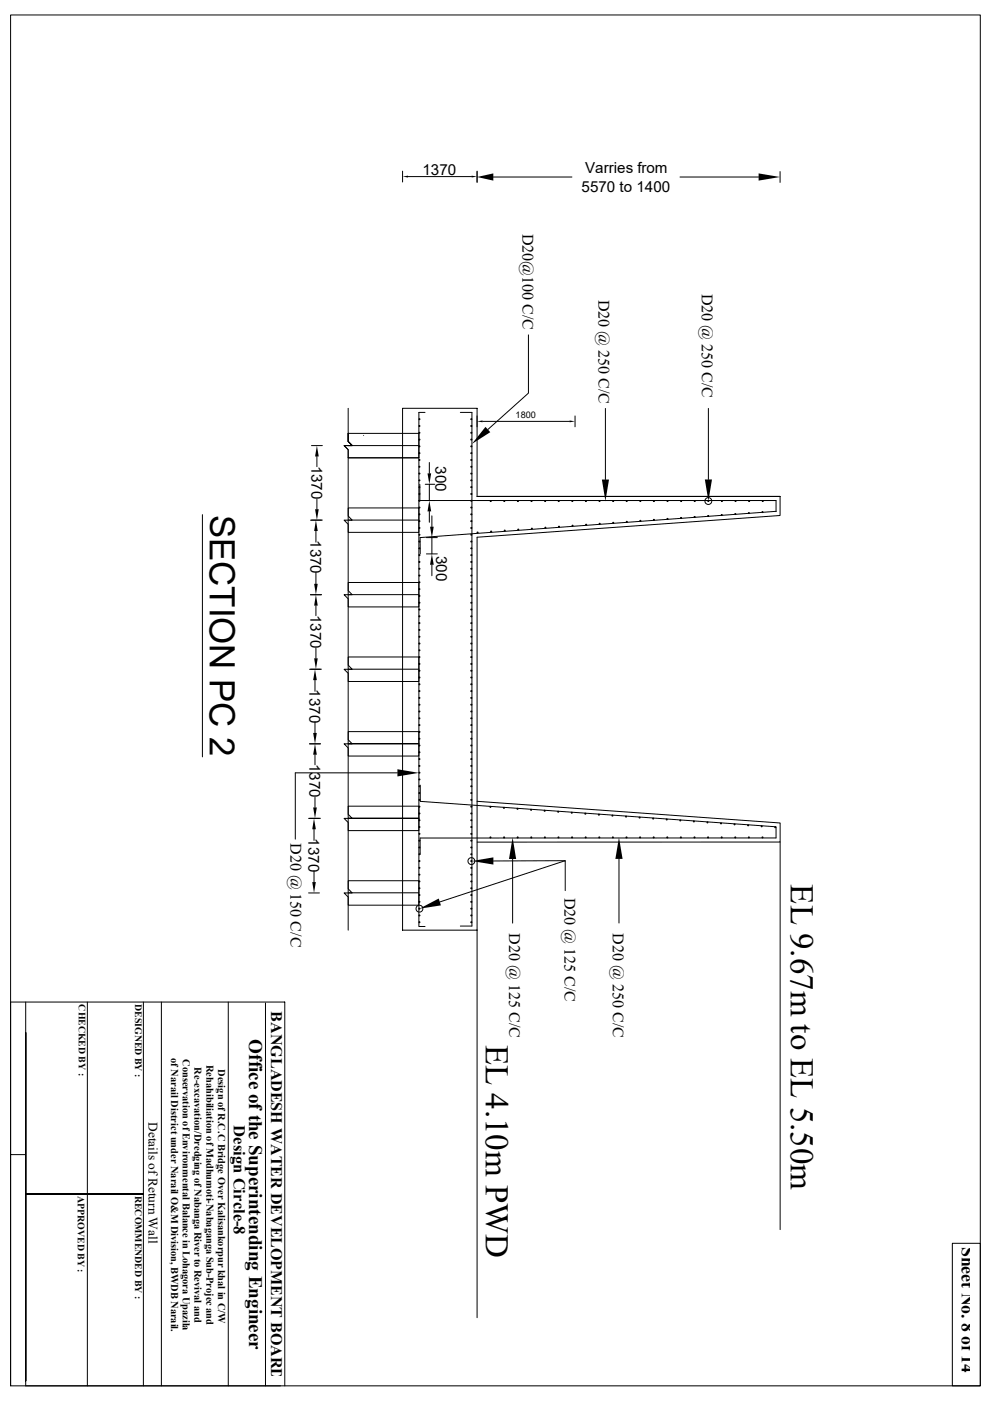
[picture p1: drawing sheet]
<svg xmlns="http://www.w3.org/2000/svg" width="297mm" height="420mm" viewBox="0 0 297 420" stroke-linecap="round" stroke-linejoin="round" font-family="sans-serif">
<g fill="none" stroke="#000" stroke-width=".3">
<path d="M3.2 4.5h290.6v411h-290.6zM120.6 51.3v3.3M122.3 52.9h19.1M143 51.3v3.4M147.8 53.1h23.6M203.8 53.1h23.6M233.8 51.4v3.3M158.4 100.4v17.5l-12.2 10.9M93.3 133.6h3.3M95 136.8v3.1M104.4 129.9v2.5zM104.4 129.9h21.1v7.3h-21.1v-2.4l-1.3-1.2h2.5l-1.2-1.2z"/>
<path d="M104.4 122.4v10l1.2 1.2M104.4 132.4l1.2 1.2h-2.5l1.3 1.2v2.4M104.4 137.2v141.6M104.4 133.6h21.1M104.4 137.2h21.1M109 130.5h.1M125.6 125.6h.2v.2h-.2zM125.6 127.6h.2v.2h-.2zM125.6 129.6h.2v.3h-.2zM125.6 131.7h.2v.2h-.2zM125.6 133.7h.2v.2h-.2zM125.6 135.7h.2v.3h-.2z"/>
<path d="M125.6 137.8h.2v.2h-.2zM125.6 139.8h.2v.2h-.2zM127.4 123.6h-1.9v154M128.7 138.6v3.3M138 123.6h3.4v154h-3.4M141.1 125.6l.3 .1-.1 .1zM141.1 127.6h.3v.2h-.3zM141.1 129.6h.3v.3h-.3zM141.1 131.7h.3v.2h-.3zM141.1 133.7h.3v.2h-.3zM141.1 135.7h.3v.3h-.3zM141.1 137.8h.3v.2h-.3z"/>
<path d="M141.1 139.8l.3 .1-.1 .2zM144.6 126.3h26.1M172.3 124.7v3.3M181.4 122.4v21.4M212.3 122.4v21.3M60.7 154.3v72.6M94.7 159.2v3.3M95 149.6v3.1M96.6 155.9h-3.6M104.4 152.3h21.1v7.3h-21.1v-2.4l-1.3-1.3h2.5l-1.2-1.2zM104.4 155.9h21.1M125.5 150.1h107.1v3.3"/>
<path d="M125.6 141.9h.2v.2h-.2zM125.6 143.9h.2v.2h-.2zM125.6 145.9h.2v.3h-.2zM125.6 148h.2v.2h-.2zM125.6 150h.2v.2h-.2zM125.6 152h.2v.3h-.2zM125.6 154.1h.2v.2h-.2zM125.6 156.1h.2v.3h-.2zM125.6 158.2h.2v.2h-.2zM125.8 145.2v4.9M127.4 145.2h2.9M127.5 150.1h2.8"/>
<path d="M128.7 145.2v4.9M128.7 153.3v3.3M129.4 154.6v3.3M141.1 141.9h.3v.2h-.3zM141.1 143.9h.3v.2h-.3zM141.1 145.9h.3v.3h-.3zM141.1 148h.3v.2h-.3zM141.1 150h.3v.2h-.3zM141.1 152h.3v.3h-.3zM141.1 154.1h.3v.2h-.3zM141.1 156.1h.3v.3h-.3zM141.1 158.2h.3v.2h-.3z"/>
<path d="M143 148.8v-26.4h-22.4v156.4h22.4M143 150.1h89.6M143 159.5l.3 .2-.3 .1zM147 150.1h.2v.2h-.2zM147.1 159.3l.2-.1v.3zM151 150.1h.3v.2h-.3zM151.1 159l.3-.1v.3h-.2zM155.1 150.1h.2v.2h-.2zM155.2 158.7l.2-.1v.3h-.2zM159.2 150.1h.2v.2h-.2zM159.3 158.4l.2-.1v.3h-.2zM163.3 150.1h.2v.2h-.2z"/>
<path d="M163.3 158.1l.3 .2h-.3zM167.3 150.1h.3v.2h-.3zM167.4 157.8h.2v.2h-.2zM171.4 150.1h.2v.2h-.2zM175.5 150.1h.2v.2h-.2zM179.6 150.1h.2v.2h-.2zM183.6 150.1h.3v.2h-.3zM183.7 156.6h.2v.2h-.2zM187.7 150.1h.2v.2h-.2zM187.7 156.3h.3v.2zM191.8 150.1h.2v.2h-.2zM191.8 156h.2v.3h-.2z"/>
<path d="M195.9 150.1h.2v.2h-.2zM195.9 155.7h.2v.3h-.2zM199.9 155.4h.3v.3h-.3zM199.9 150.1h.3v.2h-.3zM204 155.2h.2v.2h-.2zM204 150.1h.2v.2h-.2zM208 154.9h.3v.2h-.2zM208.1 150.1h.2v.2h-.2zM212.1 154.6h.2l.1 .2h-.3zM212.2 150.1h.2v.2h-.2zM216.2 154.3h.2v.2h-.2zM216.2 150.1h.3v.2h-.3z"/>
<path d="M220.3 154l.2 .2h-.2zM220.3 150.1h.3v.2h-.3zM224.3 153.7l.3 .2h-.3zM224.4 150.1h.2v.2h-.2zM228.4 153.4h.2v.2h-.2zM228.5 150.1h.2v.2h-.2zM232.6 153.3l-106.7 7.9v4.9M233.8 148.8h-90.8h90.8v5.7l-90.8 6.6v233.9M93 178.3h3.3M94.7 171.7v3.3M104.4 174.6h21.1v7.3h-21.1v-2.4l-1.3-1.2h2.5l-1.2-1.2zM104.4 178.3h21.1z"/>
<path d="M125.6 160.2h.2v.2h-.2zM125.6 162.2h.2v.3h-.2zM125.6 164.3h.2v.2h-.2zM125.6 166.3h.2v.2h-.2zM125.6 168.3h.2v.3h-.2zM125.6 170.4h.2v.2h-.2zM125.6 172.4h.2v.3h-.2zM125.6 174.5h.2v.2h-.2zM125.6 176.5h.2v.2h-.2zM125.6 178.5h.2v.3h-.2zM127.8 161.2h3.3M127.8 166.1h3.3"/>
<path d="M129.4 161.2v4.9M129.4 169.3v3.3M141.1 160.2h.3v.2h-.3zM141.1 162.2h.3v.3h-.3zM141.1 164.3h.3v.2h-.3zM141.1 166.3h.3v.2h-.3zM141.1 168.3h.3v.3h-.3zM141.1 170.4h.3v.2h-.3zM141.1 172.4h.3v.3h-.3zM141.1 174.5h.3v.2h-.3zM141.1 176.5l.3 .1-.1 .2zM141.1 178.5h.3v.3h-.3z"/>
<path d="M94.7 181.5v3.1M94.7 194.3v3.1M104.4 197h21.1v7.3h-21.1v-2.5l-1.3-1.2h2.5l-1.2-1.2zM125.6 180.6h.2v.2h-.2zM125.6 182.6h.2v.2h-.2zM125.6 184.7h.2v.2h-.2zM125.6 186.7h.2v.2h-.2zM125.6 188.7h.2v.3h-.2zM125.6 190.8h.2v.2h-.2zM125.6 192.8h.2v.2h-.2zM125.6 194.8h.2v.3h-.2zM125.6 196.9h.2v.2h-.2z"/>
<path d="M125.6 198.9h.2v.3h-.2zM141.1 180.6h.3v.2h-.3zM141.1 182.6h.3v.2h-.3zM141.1 184.7h.3v.2h-.3zM141.1 186.7h.3v.2h-.3zM141.1 188.7h.3v.3h-.3zM141.1 190.8h.3v.2h-.3zM141.1 192.8h.3v.2h-.3zM141.1 194.8h.3v.3h-.3zM141.1 196.9h.3v.2h-.3zM141.1 198.9h.3v.3h-.3zM94.4 203.9v3.3"/>
<path d="M94.4 216.4v3.3M96.3 200.6h-3.5M104.4 219.3h21.1v7.4h-21.1v-2.5l-1.3-1.2h2.5l-1.2-1.2zM104.4 200.6h21.1zM125.6 201h.2v.2h-.2zM125.6 203h.2v.2h-.2zM125.6 205h.2v.3h-.2zM125.6 207.1h.2v.2h-.2zM125.6 209.1h.2v.2h-.2zM125.6 211.1h.2v.3h-.2zM125.6 213.2h.2v.2h-.2zM125.6 215.2h.2v.3h-.2z"/>
<path d="M125.6 217.3h.2v.2h-.2zM125.6 219.3h.2v.2h-.2zM141.1 201h.3v.2h-.3zM141.1 203h.3v.2h-.3zM141.1 205h.3v.3h-.3zM141.1 207.1h.3v.2h-.3zM141.1 209.1h.3v.2h-.3zM141.1 211.1h.3v.3h-.3zM141.1 213.2l.3 .1-.1 .2zM141.1 215.2h.3v.3h-.3zM141.1 217.3h.3v.2h-.3zM141.1 219.3h.3v.2h-.3z"/>
<path d="M92.8 223h3.2M94.4 226.3v3M94.4 239v3.1M104.4 222.9h21.1M119.1 231.7h-30.6v19.9M125.6 221.3h.2v.3h-.2zM125.6 223.4h.2v.2h-.2zM125.6 225.4h.2v.2h-.2zM125.6 227.5h.2v.2h-.2zM125.6 229.5h.2v.2h-.2zM125.6 231.5h.2v.3h-.2zM125.6 233.6h.2v.2h-.2z"/>
<path d="M125.6 235.6h.2v.2h-.2zM125.6 237.6h.2v.3h-.2zM125.6 239.7h.2v.2h-.2zM125.9 235.4l.1 4.9M141.1 221.3h.3v.3h-.3zM141.1 223.4h.3v.2h-.3zM141.1 225.4h.3v.2h-.3zM141.1 227.5l.3 .1-.1 .1zM141.1 229.5h.3v.2h-.3zM141.1 231.5h.3v.3h-.3zM141.1 233.6h.3v.2h-.3zM141.1 235.6h.3v.2h-.3z"/>
<path d="M141.1 237.6h.3v.3h-.3zM141.1 239.7h.3v.2h-.3zM92.5 245.3h3.2M92.8 245.3h3.2M94.1 248.6v3.3M104.4 241.7h21.1v7.3h-21.1v-2.4l-1.3-1.3h2.5l-1.2-1.2zM104.4 245.3h21.1M125.6 241.7h.2v.2h-.2zM125.6 243.8h.2v.2h-.2zM125.6 245.8h.2v.2h-.2zM125.6 247.8h.2v.3h-.2zM125.6 249.9h.2v.2h-.2z"/>
<path d="M125.6 251.9h.2v.2h-.2zM125.6 253.9h.2v.3h-.2zM125.6 256h.2v.2h-.2zM125.6 258h.2v.3h-.2zM126 240.2l106.6 7.7v3.3h-106.7v4.9M141.1 241.7h.3v.2h-.3zM141.1 243.8h.3v.2h-.3zM141.1 245.8h.3v.2h-.3zM141.1 247.8h.3v.3h-.3zM141.1 249.9h.3v.2h-.3zM141.1 251.9h.3v.2h-.3zM141.1 253.9h.3v.3h-.3z"/>
<path d="M141.1 256h.3v.2h-.3zM141.1 258h.3v.3h-.3zM143 240.2l90.8 6.5v5.7l-90.8 .1M146.9 241.8h.2v.2zM146.9 250.9h.2v.3h-.2zM150.9 242.1h.3l-.1 .2h-.2zM151 250.9h.2v.3h-.2zM153.6 257.5v19.2M155 242.4h.2v.2zM155 250.9h.3v.3h-.3zM159.1 242.6l.2 .3h-.3zM159.1 250.9h.2v.3h-.2z"/>
<path d="M163.1 242.9l.2 .3h-.2zM163.2 250.9h.2v.3h-.2zM167.2 243.2h.2v.3h-.2zM167.3 250.9h.2v.3h-.2zM169.4 258l-21.5 .1M171.3 250.9h.3v.3h-.3zM175.3 243.8h.3l-.1 .3-.2-.1zM175.4 250.9h.2v.3h-.2zM179.4 244.1h.2v.2h-.2zM179.5 250.9h.2v.3h-.2zM183.5 244.4h.2v.2h-.3zM183.6 250.9h.2v.3h-.2z"/>
<path d="M185.5 257.5v19.2M187.5 244.7h.2v.2h-.2zM187.6 250.9h.3v.3h-.3zM191.6 245h.2v.2h-.2zM191.7 250.9h.2v.3h-.2zM195.6 245.3h.3v.2h-.3zM195.8 250.9h.2v.3h-.2zM199.7 245.6h.2v.2h-.2zM199.9 250.9h.2v.3h-.2zM203.8 245.9h.2v.2h-.2zM203.9 250.9h.3v.3h-.3zM207.8 246.1h.3l-.1 .3z"/>
<path d="M208 250.9h.3v.3h-.3zM211.9 246.4h.2v.3h-.2zM212.1 250.9h.2v.3h-.2zM216 246.7l.2 .3h-.2zM216.2 250.9h.2v.3h-.2zM220 247h.3v.2h-.3zM220.2 250.9h.3v.3h-.3zM224.1 247.3h.2v.2h-.2zM224.3 250.9h.3v.3h-.3zM228.2 247.6h.2v.2h-.2zM228.4 250.9h.2v.3h-.2zM232.2 247.9h.3v.2h-.3z"/>
<path d="M233.8 252.4v116.2M92.5 267.7h3.2M94.1 261.1v3.3M104.4 264h21.1v7.4h-21.1v-2.5l-1.3-1.2h2.5l-1.2-1.2zM104.4 267.7h21.1M125.5 277.7h1.9M125.6 260.1h.2v.2h-.2zM125.6 262.1h.2v.2h-.2zM125.6 264.1h.2v.3h-.2zM125.6 266.2h.2v.2h-.2zM125.6 268.2h.2v.2h-.2zM125.6 270.2h.2v.3h-.2z"/>
<path d="M125.6 272.3h.2v.2h-.2zM125.6 274.3h.2v.3h-.2zM125.6 276.4h.2v.2h-.2zM141.1 260.1h.3v.2h-.3zM141.1 262.1h.3v.2h-.3zM141.1 264.1h.3v.3h-.3zM141.1 266.2h.3v.2h-.3zM141.1 268.2h.3v.2h-.3zM141.1 270.2h.3v.3h-.3zM141.1 272.3h.3v.2h-.3zM141.1 274.3h.3v.3h-.3zM141.1 276.4h.3v.2h-.3z"/>
<path d="M169.4 267v-9l-37.6 12.4M7.7 309.5v106h76.4M7.7 300.4v113.6M26.2 300.4v115.1M43 300.4v115.1M48.4 300.4v115.1M68.4 300.4v115.1M79.6 300.7v114.8M3.2 346.1h4.5M7.7 357.9h35.3zM285.4 372.7h8.4v42.8h-8.4zM3.2 415.5v-115.1h82.1v115.1"/>
<circle cx="171.6" cy="157.6" r=".17"/>
<circle cx="175.7" cy="157.3" r=".17"/>
<circle cx="179.7" cy="157" r=".17"/>
<circle cx="212.3" cy="150.2" r="1.03"/>
<circle cx="141.3" cy="258.1" r="1.03"/>
<circle cx="171.4" cy="243.6" r=".17"/>
<circle cx="125.7" cy="272.4" r="1.03"/>
</g>
<g fill="#000">
<path d="M120.6 52.9l1.7-.2v.5zM141.4 52.7l1.6 .2-1.6 .3zM143 53.1l4.8-1.1v2.1zM227.4 52l6.4 1.1-6.4 1zM95 133.6l.5 3.2h-1.1zM125.6 125.6v.2zM125.6 127.6v.2zM125.6 129.6v.3zM125.6 131.7v.2zM125.6 133.7v.2zM125.6 135.7v.3zM125.6 137.8v.2z"/>
<path d="M125.6 139.8v.2zM125.7 125.5v.3zM125.7 127.6v.3zM125.7 129.6v.3zM125.7 131.6v.4zM125.7 133.6v.4zM125.7 135.7v.3zM125.7 137.7v.3zM125.7 139.8v.3zM125.8 125.6l-.1 .2zM125.8 127.6l-.1 .3zM125.8 129.6l-.1 .3z"/>
<path d="M125.8 131.7l-.1 .3zM125.8 133.7l-.1 .3zM125.8 135.7l-.1 .3zM125.8 137.8l-.1 .2zM125.8 139.8l-.1 .3zM125.8 125.6v.2zM125.8 127.6v.2zM125.8 129.6v.3zM125.8 131.7v.2zM125.8 133.7v.2zM125.8 135.7v.3zM125.8 137.8v.2z"/>
<path d="M125.8 139.8v.2zM141.1 125.6v.2zM141.1 127.6v.2zM141.1 129.6v.3zM141.1 131.7v.2zM141.1 133.7v.2zM141.1 135.7v.3zM141.1 137.8v.2zM141.1 139.8v.2zM141.3 125.5v.3zM141.3 127.6v.3zM141.3 129.6v.3z"/>
<path d="M141.3 131.6v.4zM141.3 133.6v.4zM141.3 135.7v.3zM141.3 137.7v.3zM141.3 139.8v.3zM141.4 125.6l-.1 .2zM141.4 127.6l-.1 .3zM141.4 129.6l-.1 .3zM141.4 131.7l-.1 .3zM141.4 133.7l-.1 .3zM141.4 135.7l-.1 .3zM141.4 137.8l-.1 .2z"/>
<path d="M141.4 139.8l-.1 .3zM141.4 125.6v.2zM141.4 127.6v.2zM141.4 129.6v.3zM141.4 131.7v.2zM141.4 133.7v.2zM141.4 135.7v.3zM141.4 137.8v.2zM141.4 139.8v.2zM143 126.3l1.6-.3v.6zM145.5 128l1.4 1.6-5.5 3.5zM170.7 126l1.6 .3-1.6 .3z"/>
<path d="M94.7 155.9l.5 3.3h-1.1zM94.4 152.7h1.1l-.5 3.2zM125.6 141.9v.2zM125.6 143.9v.2zM125.6 145.9v.3zM125.6 148v.2zM125.6 150v.2zM125.6 152v.3zM125.6 154.1v.2zM125.6 156.1v.3zM125.6 158.2v.2zM125.7 141.8v.3z"/>
<path d="M125.7 143.8v.4zM125.7 145.9v.3zM125.7 147.9v.4zM125.7 150v.3zM125.7 152v.3zM125.7 154v.4zM125.7 156.1v.3zM125.7 158.1v.3zM125.8 141.9l-.1 .2zM125.8 143.9l-.1 .3zM125.8 145.9l-.1 .3zM125.8 148l-.1 .3z"/>
<path d="M125.8 150l-.1 .3zM125.8 152l-.1 .3zM125.8 154.1l-.1 .3zM125.8 156.1l-.1 .3zM125.8 158.2l-.1 .2zM125.8 141.9v.2zM125.8 143.9v.2zM125.8 145.9v.3zM125.8 148v.2zM125.8 150v.2zM125.8 152v.3zM125.8 154.1v.2z"/>
<path d="M125.8 156.1v.3zM125.8 158.2v.2zM128.1 141.9h1.1l-.5 3.3zM128.7 150.1l.5 3.2h-1.1zM128.9 157.9h1.1l-.6 3.3zM141.1 141.9v.2zM141.1 143.9v.2zM141.1 145.9v.3zM141.1 148v.2zM141.1 150v.2zM141.1 152v.3zM141.1 154.1v.2z"/>
<path d="M141.1 156.1v.3zM141.1 158.2v.2zM141.3 141.8v.3zM141.3 143.8v.4zM141.3 145.9v.3zM141.3 147.9v.4zM141.3 150v.3zM141.3 152v.3zM141.3 154v.4zM141.3 156.1v.3zM141.3 158.1v.3zM141.4 141.9l-.1 .2z"/>
<path d="M141.4 143.9l-.1 .3zM141.4 145.9l-.1 .3zM141.4 148l-.1 .3zM141.4 150l-.1 .3zM141.4 152l-.1 .3zM141.4 154.1l-.1 .3zM141.4 156.1l-.1 .3zM141.4 158.2l-.1 .2zM141.4 141.9v.2zM141.4 143.9v.2zM141.4 145.9v.3zM141.4 148v.2z"/>
<path d="M141.4 150v.2zM141.4 152v.3zM141.4 154.1v.2zM141.4 156.1v.3zM141.4 158.2v.2zM143 159.8l.3-.1zM143 159.5h.2zM143 159.7l.3-.1zM143 159.7h.3zM143 159.5l.3 .1zM147 150.3h.2zM146.9 150.2h.3z"/>
<path d="M146.9 150.2l.3 .1zM147 150.1h.2zM147.1 159.5h.2zM147 150.1l.2 .1zM147.1 159.3l.2-.1zM147 159.4l.4-.1zM147 159.4l.3 .1zM147.1 159.3h.3zM151 150.3h.3zM151 150.2h.3zM151 150.2l.3 .1zM151 150.1h.3z"/>
<path d="M151.2 159.2h.2zM151 150.1l.3 .1zM151.1 159l.3-.1zM151.1 159.1l.3-.1zM151.1 159.1l.3 .1zM151.1 159h.3zM155.1 150.3h.2zM155.1 150.2h.3zM155.1 150.2l.2 .1zM155.1 150.1h.2zM155.2 158.9h.2zM155.1 150.1l.3 .1z"/>
<path d="M155.2 158.7l.2-.1zM155.2 158.8l.3-.1zM155.2 158.8l.2 .1zM155.2 158.7h.3zM159.2 150.3h.2zM159.1 150.2h.4zM159.1 150.2l.3 .1zM159.2 150.1h.2zM159.3 158.6h.2zM159.2 150.1l.3 .1zM159.3 158.4l.2-.1zM159.2 158.5h.4z"/>
<path d="M159.2 158.5l.3 .1zM159.3 158.4l.3 .1zM163.3 150.3h.2zM163.3 158.3h.3zM163.2 150.2h.3zM163.2 150.2l.3 .1zM163.3 150.1h.2zM163.3 150.1l.2 .1zM163.3 158.1h.3zM163.3 158.2h.3zM163.3 158.2l.3 .1zM163.3 158.1l.3 .1z"/>
<path d="M167.3 150.3h.3zM167.4 158h.2zM167.3 150.2h.3zM167.3 150.2l.3 .1zM167.3 150.1h.3zM167.3 150.1l.3 .1zM167.4 157.9h.3zM167.4 157.9l.2 .1zM167.4 157.8h.2zM167.4 157.8l.3 .1zM171.4 150.3h.2zM171.5 157.7h.2z"/>
<path d="M171.4 150.2h.3zM171.4 150.2l.2 .1zM171.4 150.1h.2zM171.4 150.1l.3 .1zM171.4 157.6h.3zM171.4 157.6l.3 .1zM171.5 157.5h.2zM171.5 157.5l.2 .1zM175.5 150.3h.2zM175.6 157.4h.2zM175.4 150.2h.4zM175.4 150.2l.3 .1z"/>
<path d="M175.5 150.1h.2zM175.5 150.1l.3 .1zM175.5 157.3h.3zM175.5 157.3l.3 .1zM175.5 157.2h.3zM175.5 157.2l.3 .1zM179.6 150.3h.2zM179.6 157.1h.2zM179.5 150.2h.3zM179.5 150.2l.3 .1zM179.6 150.1h.2zM179.6 150.1l.2 .1z"/>
<path d="M179.6 157h.3zM179.6 157l.2 .1zM179.6 156.9h.2zM179.6 156.9l.3 .1zM180.4 143.8h2.1l-1.1 6.4zM183.6 150.3h.3zM183.7 156.8h.2zM183.6 150.2h.3zM183.6 150.2l.3 .1zM183.6 150.1h.3zM183.7 156.6h.2zM183.6 150.1l.3 .1z"/>
<path d="M183.6 156.7h.3zM183.6 156.7l.3 .1zM183.7 156.6l.2 .1zM187.7 150.3h.2zM187.7 156.5h.3zM187.7 150.2h.3zM187.7 150.2l.2 .1zM187.7 150.1h.2zM187.7 156.3h.3zM187.7 150.1l.3 .1zM187.7 156.4h.3zM187.7 156.4l.3 .1z"/>
<path d="M187.7 156.3l.3 .1zM191.8 150.3h.2zM191.8 156.3h.2zM191.7 150.2h.4zM191.7 150.2l.3 .1zM191.8 150.1h.2zM191.8 156h.2zM191.7 156.1h.4zM191.7 156.1l.3 .2zM191.8 150.1l.3 .1zM191.8 156l.3 .1zM195.9 150.3h.2z"/>
<path d="M195.9 156h.2zM195.8 150.2h.4zM195.8 150.2l.3 .1zM195.9 150.1h.2zM195.9 155.7h.2zM195.8 155.9h.4zM195.8 155.9l.3 .1zM195.9 150.1l.3 .1zM195.9 155.7l.3 .2zM199.9 150.3h.3zM199.9 155.7h.3zM199.9 155.4h.3z"/>
<path d="M199.9 150.2h.3zM199.9 150.2l.3 .1zM199.9 150.1h.3zM199.9 155.6h.3zM199.9 155.6l.3 .1zM199.9 150.1l.3 .1zM199.9 155.4l.3 .2zM204 150.3h.2zM204 155.4h.2zM204 155.2h.2zM204 150.2h.3zM204 150.2l.2 .1z"/>
<path d="M204 150.1h.2zM203.9 155.3h.4zM203.9 155.3l.3 .1zM204 155.2l.3 .1zM204 150.1l.3 .1zM208.1 155.1h.2zM208.1 150.3h.2zM208 154.9h.3zM208 155h.3zM208 155l.3 .1zM208 150.2h.4zM208 150.2l.3 .1z"/>
<path d="M208.1 150.1h.2zM208 154.9l.3 .1zM208.1 150.1l.3 .1zM212.1 154.8h.3zM212.2 150.3h.2zM212.1 154.6h.2zM212.1 154.7h.3zM212.1 154.7l.3 .1zM212.1 150.2h.3zM212.1 150.2l.3 .1zM212.2 150.1h.2zM212.1 154.6l.3 .1z"/>
<path d="M212.2 150.1l.2 .1zM211.2 143.7h2.2l-1.1 6.5zM216.2 154.5h.2zM216.2 150.3h.3zM216.2 154.3h.2zM216.2 154.4h.3zM216.2 154.4l.2 .1zM216.2 150.2h.3zM216.2 150.2l.3 .1zM216.2 150.1h.3zM216.2 154.3l.3 .1zM216.2 150.1l.3 .1z"/>
<path d="M220.3 154.2h.2zM220.3 150.3h.3zM220.3 154h.2zM220.2 154.1h.3zM220.2 154.1l.3 .1zM220.3 154l.2 .1zM220.3 150.2h.3zM220.3 150.2l.3 .1zM220.3 150.1h.3zM220.3 150.1l.3 .1zM224.3 153.9h.3zM224.4 150.3h.2z"/>
<path d="M224.3 153.7h.2zM224.3 153.8h.3zM224.3 153.8l.3 .1zM224.3 153.7l.3 .1zM224.3 150.2h.4zM224.3 150.2l.3 .1zM224.4 150.1h.2zM224.4 150.1l.3 .1zM228.4 153.6h.2zM228.5 150.3h.2zM228.3 153.5h.4zM228.3 153.5l.3 .1z"/>
<path d="M228.4 153.4h.2zM228.4 153.4l.3 .1zM228.4 150.2h.3zM228.4 150.2l.3 .1zM228.5 150.1h.2zM228.5 150.1l.2 .1zM94.1 175h1.1l-.5 3.3zM125.6 160.2v.2zM125.6 162.2v.3zM125.6 164.3v.2zM125.6 166.3v.2zM125.6 168.3v.3z"/>
<path d="M125.6 170.4v.2zM125.6 172.4v.3zM125.6 174.5v.2zM125.6 176.5v.2zM125.6 178.5v.3zM125.7 160.1v.4zM125.7 162.2v.3zM125.7 164.2v.3zM125.7 166.3v.3zM125.7 168.3v.3zM125.7 170.3v.4zM125.7 172.4v.3z"/>
<path d="M125.7 174.4v.3zM125.7 176.4v.4zM125.7 178.5v.3zM125.8 160.2l-.1 .3zM125.8 162.2l-.1 .3zM125.8 164.3l-.1 .2zM125.8 166.3l-.1 .3zM125.8 168.3l-.1 .3zM125.8 170.4l-.1 .3zM125.8 172.4l-.1 .3zM125.8 174.5l-.1 .2zM125.8 176.5l-.1 .3z"/>
<path d="M125.8 178.5l-.1 .3zM125.8 160.2v.2zM125.8 162.2v.3zM125.8 164.3v.2zM125.8 166.3v.2zM125.8 168.3v.3zM125.8 170.4v.2zM125.8 172.4v.3zM125.8 174.5v.2zM125.8 176.5v.2zM125.8 178.5v.3zM129.4 166.1l.6 3.2h-1.1z"/>
<path d="M141.1 160.2v.2zM141.1 162.2v.3zM141.1 164.3v.2zM141.1 166.3v.2zM141.1 168.3v.3zM141.1 170.4v.2zM141.1 172.4v.3zM141.1 174.5v.2zM141.1 176.5v.2zM141.1 178.5v.3zM141.3 160.1v.4zM141.3 162.2v.3z"/>
<path d="M141.3 164.2v.3zM141.3 166.3v.3zM141.3 168.3v.3zM141.3 170.3v.4zM141.3 172.4v.3zM141.3 174.4v.3zM141.3 176.4v.4zM141.3 178.5v.3zM141.4 160.2l-.1 .3zM141.4 162.2l-.1 .3zM141.4 164.3l-.1 .2zM141.4 166.3l-.1 .3z"/>
<path d="M141.4 168.3l-.1 .3zM141.4 170.4l-.1 .3zM141.4 172.4l-.1 .3zM141.4 174.5l-.1 .2zM141.4 176.5l-.1 .3zM141.4 178.5l-.1 .3zM141.4 160.2v.2zM141.4 162.2v.3zM141.4 164.3v.2zM141.4 166.3v.2zM141.4 168.3v.3zM141.4 170.4v.2z"/>
<path d="M141.4 172.4v.3zM141.4 174.5v.2zM141.4 176.5v.2zM141.4 178.5v.3zM94.7 178.3l.5 3.2h-1.1zM94.1 197.4h1.1l-.5 3.2zM125.6 180.6v.2zM125.6 182.6v.2zM125.6 184.7v.2zM125.6 186.7v.2zM125.6 188.7v.3zM125.6 190.8v.2z"/>
<path d="M125.6 192.8v.2zM125.6 194.8v.3zM125.6 196.9v.2zM125.6 198.9v.3zM125.7 180.5v.3zM125.7 182.6v.3zM125.7 184.6v.3zM125.7 186.6v.4zM125.7 188.7v.3zM125.7 190.7v.4zM125.7 192.8v.3zM125.7 194.8v.3z"/>
<path d="M125.7 196.8v.3zM125.7 198.9v.3zM125.8 180.6l-.1 .2zM125.8 182.6l-.1 .3zM125.8 184.7l-.1 .2zM125.8 186.7l-.1 .3zM125.8 188.7l-.1 .3zM125.8 190.8l-.1 .3zM125.8 192.8l-.1 .3zM125.8 194.8l-.1 .3zM125.8 196.9l-.1 .2zM125.8 198.9l-.1 .3z"/>
<path d="M125.8 180.6v.2zM125.8 182.6v.2zM125.8 184.7v.2zM125.8 186.7v.2zM125.8 188.7v.3zM125.8 190.8v.2zM125.8 192.8v.2zM125.8 194.8v.3zM125.8 196.9v.2zM125.8 198.9v.3zM141.1 180.6v.2zM141.1 182.6v.2z"/>
<path d="M141.1 184.7v.2zM141.1 186.7v.2zM141.1 188.7v.3zM141.1 190.8v.2zM141.1 192.8v.2zM141.1 194.8v.3zM141.1 196.9v.2zM141.1 198.9v.3zM141.3 180.5v.3zM141.3 182.6v.3zM141.3 184.6v.3zM141.3 186.6v.4z"/>
<path d="M141.3 188.7v.3zM141.3 190.7v.4zM141.3 192.8v.3zM141.3 194.8v.3zM141.3 196.8v.3zM141.3 198.9v.3zM141.4 180.6l-.1 .2zM141.4 182.6l-.1 .3zM141.4 184.7l-.1 .2zM141.4 186.7l-.1 .3zM141.4 188.7l-.1 .3zM141.4 190.8l-.1 .3z"/>
<path d="M141.4 192.8l-.1 .3zM141.4 194.8l-.1 .3zM141.4 196.9l-.1 .2zM141.4 198.9l-.1 .3zM141.4 180.6v.2zM141.4 182.6v.2zM141.4 184.7v.2zM141.4 186.7v.2zM141.4 188.7v.3zM141.4 190.8v.2zM141.4 192.8v.2zM141.4 194.8v.3z"/>
<path d="M141.4 196.9v.2zM141.4 198.9v.3zM94.4 200.6l.6 3.3h-1.1zM93.9 219.7h1.1l-.6 3.3zM125.6 201v.2zM125.6 203v.2zM125.6 205v.3zM125.6 207.1v.2zM125.6 209.1v.2zM125.6 211.1v.3zM125.6 213.2v.2zM125.6 215.2v.3z"/>
<path d="M125.6 217.3v.2zM125.6 219.3v.2zM125.7 200.9v.3zM125.7 202.9v.4zM125.7 205v.3zM125.7 207v.3zM125.7 209.1v.3zM125.7 211.1v.3zM125.7 213.1v.4zM125.7 215.2v.3zM125.7 217.2v.3zM125.7 219.2v.4z"/>
<path d="M125.8 201l-.1 .2zM125.8 203l-.1 .3zM125.8 205l-.1 .3zM125.8 207.1l-.1 .2zM125.8 209.1l-.1 .3zM125.8 211.1l-.1 .3zM125.8 213.2l-.1 .3zM125.8 215.2l-.1 .3zM125.8 217.3l-.1 .2zM125.8 219.3l-.1 .3zM125.8 201v.2zM125.8 203v.2z"/>
<path d="M125.8 205v.3zM125.8 207.1v.2zM125.8 209.1v.2zM125.8 211.1v.3zM125.8 213.2v.2zM125.8 215.2v.3zM125.8 217.3v.2zM125.8 219.3v.2zM141.1 201v.2zM141.1 203v.2zM141.1 205v.3zM141.1 207.1v.2z"/>
<path d="M141.1 209.1v.2zM141.1 211.1v.3zM141.1 213.2v.2zM141.1 215.2v.3zM141.1 217.3v.2zM141.1 219.3v.2zM141.3 200.9v.3zM141.3 202.9v.4zM141.3 205v.3zM141.3 207v.3zM141.3 209.1v.3zM141.3 211.1v.3z"/>
<path d="M141.3 213.1v.4zM141.3 215.2v.3zM141.3 217.2v.3zM141.3 219.2v.4zM141.4 201l-.1 .2zM141.4 203l-.1 .3zM141.4 205l-.1 .3zM141.4 207.1l-.1 .2zM141.4 209.1l-.1 .3zM141.4 211.1l-.1 .3zM141.4 213.2l-.1 .3zM141.4 215.2l-.1 .3z"/>
<path d="M141.4 217.3l-.1 .2zM141.4 219.3l-.1 .3zM141.4 201v.2zM141.4 203v.2zM141.4 205v.3zM141.4 207.1v.2zM141.4 209.1v.2zM141.4 211.1v.3zM141.4 213.2v.2zM141.4 215.2v.3zM141.4 217.3v.2zM141.4 219.3v.2z"/>
<path d="M94.4 223l.6 3.3h-1.1zM119.1 230.6l6.4 1.1-6.4 1.1zM125.6 221.3v.3zM125.6 223.4v.2zM125.6 225.4v.2zM125.6 227.5v.2zM125.6 229.5v.2zM125.6 231.5v.3zM125.6 233.6v.2zM125.6 235.6v.2zM125.6 237.6v.3zM125.6 239.7v.2z"/>
<path d="M125.7 221.3v.3zM125.7 223.3v.3zM125.7 225.4v.3zM125.7 227.4v.3zM125.7 229.4v.4zM125.7 231.5v.3zM125.7 233.5v.3zM125.7 235.5v.4zM125.7 237.6v.3zM125.7 239.6v.3zM125.8 221.3l-.1 .3zM125.8 223.4l-.1 .2z"/>
<path d="M125.8 225.4l-.1 .3zM125.8 227.5l-.1 .2zM125.8 229.5l-.1 .3zM125.8 231.5l-.1 .3zM125.8 233.6l-.1 .2zM125.8 235.6l-.1 .3zM125.8 237.6l-.1 .3zM125.8 239.7l-.1 .2zM125.8 221.3v.3zM125.8 223.4v.2zM125.8 225.4v.2zM125.8 227.5v.2z"/>
<path d="M125.8 229.5v.2zM125.8 231.5v.3zM125.8 233.6v.2zM125.8 235.6v.2zM125.8 237.6v.3zM125.8 239.7v.2zM141.1 221.3v.3zM141.1 223.4v.2zM141.1 225.4v.2zM141.1 227.5v.2zM141.1 229.5v.2zM141.1 231.5v.3z"/>
<path d="M141.1 233.6v.2zM141.1 235.6v.2zM141.1 237.6v.3zM141.1 239.7v.2zM141.3 221.3v.3zM141.3 223.3v.3zM141.3 225.4v.3zM141.3 227.4v.3zM141.3 229.4v.4zM141.3 231.5v.3zM141.3 233.5v.3zM141.3 235.5v.4z"/>
<path d="M141.3 237.6v.3zM141.3 239.6v.3zM141.4 221.3l-.1 .3zM141.4 223.4l-.1 .2zM141.4 225.4l-.1 .3zM141.4 227.5l-.1 .2zM141.4 229.5l-.1 .3zM141.4 231.5l-.1 .3zM141.4 233.6l-.1 .2zM141.4 235.6l-.1 .3zM141.4 237.6l-.1 .3zM141.4 239.7l-.1 .2z"/>
<path d="M141.4 221.3v.3zM141.4 223.4v.2zM141.4 225.4v.2zM141.4 227.5v.2zM141.4 229.5v.2zM141.4 231.5v.3zM141.4 233.6v.2zM141.4 235.6v.2zM141.4 237.6v.3zM141.4 239.7v.2zM94.1 245.3l.6 3.3h-1.1zM93.9 242.1h1.1l-.6 3.2z"/>
<path d="M125.6 241.7v.2zM125.6 243.8v.2zM125.6 245.8v.2zM125.6 247.8v.3zM125.6 249.9v.2zM125.6 251.9v.2zM125.6 253.9v.3zM125.6 256v.2zM125.6 258v.3zM125.7 241.7v.3zM125.7 243.7v.3zM125.7 245.7v.4z"/>
<path d="M125.7 247.8v.3zM125.7 249.8v.3zM125.7 251.9v.3zM125.7 253.9v.3zM125.7 255.9v.4zM125.7 258v.3zM125.8 241.7l-.1 .3zM125.8 243.8l-.1 .2zM125.8 245.8l-.1 .3zM125.8 247.8l-.1 .3zM125.8 249.9l-.1 .2zM125.8 251.9l-.1 .3z"/>
<path d="M125.8 253.9l-.1 .3zM125.8 256l-.1 .3zM125.8 258l-.1 .3zM125.8 241.7v.2zM125.8 243.8v.2zM125.8 245.8v.2zM125.8 247.8v.3zM125.8 249.9v.2zM125.8 251.9v.2zM125.8 253.9v.3zM125.8 256v.2zM125.8 258v.3z"/>
<path d="M141.1 241.7v.2zM141.1 243.8v.2zM141.1 245.8v.2zM141.1 247.8v.3zM141.1 249.9v.2zM141.1 251.9v.2zM141.1 253.9v.3zM141.1 256v.2zM141.1 258v.3zM141.3 241.7v.3zM141.3 243.7v.3zM141.3 245.7v.4z"/>
<path d="M141.3 247.8v.3zM141.3 249.8v.3zM141.3 251.9v.3zM141.3 253.9v.3zM141.3 255.9v.4zM141.3 258v.3zM141.4 241.7l-.1 .3zM141.4 243.8l-.1 .2zM141.4 245.8l-.1 .3zM141.4 247.8l-.1 .3zM141.4 249.9l-.1 .2zM141.4 251.9l-.1 .3z"/>
<path d="M141.4 253.9l-.1 .3zM141.4 256l-.1 .3zM141.4 258l-.1 .3zM141.4 241.7v.2zM141.4 243.8v.2zM141.4 245.8v.2zM141.4 247.8v.3zM141.4 249.9v.2zM141.4 251.9v.2zM141.4 253.9v.3zM141.4 256v.2zM141.4 258v.3z"/>
<path d="M146.9 242h.2zM146.9 251.2h.2zM146.8 241.9h.3zM146.8 241.9l.3 .1zM146.9 241.8h.2zM146.8 251.1h.4zM146.8 251.1l.3 .1zM146.9 250.9h.2zM146.9 241.8l.2 .1zM146.9 250.9l.3 .2zM141.4 258.1l6.5-1.1v2.2zM150.9 242.3h.2z"/>
<path d="M151 251.2h.2zM150.9 242.2h.3zM150.9 242.2l.2 .1zM150.9 242.1h.3zM150.9 242.1l.3 .1zM150.9 251.1h.3zM150.9 251.1l.3 .1zM151 250.9h.2zM151 250.9l.2 .2zM153.6 251.1l1.1 6.4h-2.2zM155 242.6h.2zM155 251.2h.3z"/>
<path d="M154.9 242.5h.4zM154.9 242.5l.3 .1zM155 242.4h.2zM155 242.4l.3 .1zM155 251.1h.3zM155 251.1l.3 .1zM155 250.9h.3zM155 250.9l.3 .2zM159 242.9h.3zM159.1 251.2h.2zM159 242.8h.3zM159 242.8l.3 .1z"/>
<path d="M159.1 242.6l.2 .1zM159.1 242.6l.2 .2zM159.1 251.1h.3zM159.1 251.1l.2 .1zM159.1 250.9h.2zM159.1 250.9l.3 .2zM163.1 243.2h.2zM163.2 251.2h.2zM163.1 243l.3 .1zM163.1 243l.2 .2zM163.1 242.9l.2 .1zM163.1 242.9l.3 .2z"/>
<path d="M163.1 251.1h.4zM163.1 251.1l.3 .1zM163.2 250.9h.2zM163.2 250.9l.3 .2zM167.2 243.5h.2zM167.3 251.2h.2zM167.1 243.3l.3 .1zM167.1 243.3l.3 .2zM167.2 243.2h.2zM167.2 243.2l.2 .2zM167.2 251.1h.3zM167.2 251.1l.3 .1z"/>
<path d="M167.3 250.9h.2zM167.3 250.9l.2 .2zM171.2 243.7l.3 .1zM171.3 251.2h.3zM171.2 243.6h.3zM171.2 243.6l.3 .2zM171.3 243.5h.2zM171.3 243.5l.2 .1zM171.3 251.1h.3zM171.3 251.1l.3 .1zM171.3 250.9h.3zM171.3 250.9l.3 .2z"/>
<path d="M175.3 244l.2 .1zM175.3 243.9h.3zM175.3 243.9l.2 .2zM175.4 251.2h.2zM175.3 243.8h.3zM175.3 243.8l.3 .1zM175.4 251.1h.3zM175.4 251.1l.2 .1zM175.4 250.9h.2zM175.4 250.9l.3 .2zM179.4 244.3h.2zM179.3 244.2h.4z"/>
<path d="M179.3 244.2l.3 .1zM179.5 251.2h.2zM179.4 244.1h.2zM179.4 244.1l.3 .1zM179.5 251.1h.3zM179.5 251.1l.2 .1zM179.5 250.9h.2zM179.5 250.9l.3 .2zM183.4 244.6h.3zM183.4 244.5h.3zM183.4 244.5l.3 .1zM183.5 244.4h.2z"/>
<path d="M183.6 251.2h.2zM183.5 244.4l.2 .1zM183.5 251.1h.4zM183.5 251.1l.3 .1zM183.6 250.9h.2zM183.6 250.9l.3 .2zM185.5 251.1l1.1 6.4h-2.2zM187.5 244.9h.2zM187.5 244.8h.3zM187.5 244.8l.2 .1zM187.5 244.7h.2zM187.6 251.2h.3z"/>
<path d="M187.5 244.7l.3 .1zM187.6 251.1h.3zM187.6 251.1l.3 .1zM187.6 250.9h.3zM187.6 250.9l.3 .2zM191.6 245.2h.2zM191.5 245.1h.4zM191.5 245.1l.3 .1zM191.6 245h.2zM191.7 251.2h.2zM191.6 245l.3 .1zM191.7 251.1h.3z"/>
<path d="M191.7 251.1l.2 .1zM191.7 250.9h.2zM191.7 250.9l.3 .2zM195.6 245.5h.3zM195.6 245.4h.3zM195.6 245.4l.3 .1zM195.6 245.3h.3zM195.8 251.2h.2zM195.6 245.3l.3 .1zM195.7 251.1h.4zM195.7 251.1l.3 .1zM195.8 250.9h.2z"/>
<path d="M195.8 250.9l.3 .2zM199.7 245.8h.2zM199.7 245.7h.3zM199.7 245.7l.2 .1zM199.7 245.6h.2zM199.7 245.6l.3 .1zM199.9 251.2h.2zM199.8 251h.4zM199.8 251l.3 .2zM199.9 250.9h.2zM199.9 250.9l.3 .1zM203.8 246.1h.2z"/>
<path d="M203.7 246h.3zM203.7 246l.3 .1zM203.8 245.9h.2zM203.8 245.9l.2 .1zM203.9 251.2h.3zM203.9 251h.3zM203.9 251l.3 .2zM203.9 250.9h.3zM203.9 250.9l.3 .1zM207.8 246.4h.2zM207.8 246.3h.3zM207.8 246.3l.2 .1z"/>
<path d="M207.8 246.1h.3zM207.8 246.1l.3 .2zM208 251.2h.3zM208 251h.3zM208 251l.3 .2zM208 250.9h.3zM208 250.9l.3 .1zM211.9 246.7h.2zM211.9 246.5l.3 .1zM211.9 246.5l.2 .2zM211.9 246.4h.2zM211.9 246.4l.3 .2z"/>
<path d="M212.1 251.2h.2zM212 251h.4zM212 251l.3 .2zM212.1 250.9h.2zM212.1 250.9l.3 .1zM216 247h.2zM215.9 246.8h.3zM215.9 246.8l.3 .2zM216 246.7h.2zM216 246.7l.2 .1zM216.2 251.2h.2zM216.1 251h.4z"/>
<path d="M216.1 251l.3 .2zM216.2 250.9h.2zM216.2 250.9l.3 .1zM220 247.2h.3zM220 247.1h.3zM220 247.1l.3 .1zM220 247h.3zM220 247l.3 .1zM220.2 251.2h.3zM220.2 251h.3zM220.2 251l.3 .2zM220.2 250.9h.3z"/>
<path d="M220.2 250.9l.3 .1zM224.1 247.5h.2zM224 247.4h.4zM224 247.4l.3 .1zM224.1 247.3h.2zM224.1 247.3l.3 .1zM224.3 251.2h.3zM224.3 251h.3zM224.3 251l.3 .2zM224.3 250.9h.3zM224.3 250.9l.3 .1zM228.2 247.8h.2z"/>
<path d="M228.1 247.7h.3zM228.1 247.7l.3 .1zM228.2 247.6h.2zM228.2 247.6l.2 .1zM228.4 251.2h.2zM228.3 251h.4zM228.3 251l.3 .2zM228.4 250.9h.2zM228.4 250.9l.3 .1zM232.2 248.1h.3zM232.2 248h.3zM232.2 248l.3 .1z"/>
<path d="M232.2 247.9h.3zM232.2 247.9l.3 .1zM93.6 264.4h1.1l-.6 3.3zM125.6 260.1v.2zM125.6 262.1v.2zM125.6 264.1v.3zM125.6 266.2v.2zM125.6 268.2v.2zM125.6 270.2v.3zM125.6 272.3v.2zM125.6 274.3v.3zM125.6 276.4v.2z"/>
<path d="M125.7 260v.3zM125.7 262v.4zM125.7 264.1v.3zM125.7 266.1v.3zM125.7 268.2v.3zM125.7 270.2v.3zM125.7 272.2v.4zM125.7 274.3v.3zM125.7 276.3v.3zM125.8 260.1l-.1 .2zM125.8 262.1l-.1 .3zM125.8 264.1l-.1 .3z"/>
<path d="M125.8 266.2l-.1 .2zM125.8 268.2l-.1 .3zM125.8 270.2l-.1 .3zM125.8 272.3l-.1 .3zM125.8 274.3l-.1 .3zM125.8 276.4l-.1 .2zM125.8 260.1v.2zM125.8 262.1v.2zM125.8 264.1v.3zM125.8 266.2v.2zM125.8 268.2v.2zM125.8 270.2v.3z"/>
<path d="M125.8 272.3v.2zM125.8 274.3v.3zM125.8 276.4v.2zM125.7 272.4l5.8-3 .6 2zM141.1 260.1v.2zM141.1 262.1v.2zM141.1 264.1v.3zM141.1 266.2v.2zM141.1 268.2v.2zM141.1 270.2v.3zM141.1 272.3v.2zM141.1 274.3v.3z"/>
<path d="M141.1 276.4v.2zM141.3 260v.3zM141.3 262v.4zM141.3 264.1v.3zM141.3 266.1v.3zM141.3 268.2v.3zM141.3 270.2v.3zM141.3 272.2v.4zM141.3 274.3v.3zM141.3 276.3v.3zM141.4 260.1l-.1 .2zM141.4 262.1l-.1 .3z"/>
<path d="M141.4 264.1l-.1 .3zM141.4 266.2l-.1 .2zM141.4 268.2l-.1 .3zM141.4 270.2l-.1 .3zM141.4 272.3l-.1 .3zM141.4 274.3l-.1 .3zM141.4 276.4l-.1 .2zM141.4 260.1v.2zM141.4 262.1v.2zM141.4 264.1v.3zM141.4 266.2v.2zM141.4 268.2v.2z"/>
<path d="M141.4 270.2v.3zM141.4 272.3v.2zM141.4 274.3v.3zM141.4 276.4v.2z"/>
</g>
<text font-size="10.4" x="62.9" y="154.3" transform="rotate(90 62.9 154.3)">SECTION PC 2</text>
<g font-size="9.9">
<text x="237" y="265.2" transform="rotate(90 237 265.2)">EL 9.67m to EL 5.50m</text>
<text x="145.6" y="313.2" transform="rotate(90 145.6 313.2)">EL 4.10m PWD</text>
</g>
<text font-size="5.7" x="74.7" y="311.6" transform="rotate(90 74.7 311.6)">Office of the Superintending Engineer</text>
<text font-size="5.3" x="288.2" y="373.7" transform="rotate(90 288.2 373.7)">Sheet No. 8 of 14</text>
<text font-size="5" x="70.1" y="337.4" transform="rotate(90 70.1 337.4)">Design Circle-8</text>
<g font-size="4.8">
<text x="156.6" y="70" transform="rotate(90 156.6 70)">D20@100 C/C</text>
<text x="179.4" y="89.8" transform="rotate(90 179.4 89.8)">D20 @ 250 C/C</text>
<text x="210.3" y="88" transform="rotate(90 210.3 88)">D20 @ 250 C/C</text>
<text x="87" y="252.7" transform="rotate(90 87 252.7)">D20 @ 150 C/C</text>
<text x="169.2" y="269.2" transform="rotate(90 169.2 269.2)">D20 @ 125 C/C</text>
<text x="152.5" y="279.8" transform="rotate(90 152.5 279.8)">D20 @ 125 C/C</text>
<text x="183.7" y="279.8" transform="rotate(90 183.7 279.8)">D20 @ 250 C/C</text>
<text x="81.2" y="303.2" transform="rotate(90 81.2 303.2)">BANGLADESH WATER DEVELOPMENT BOARD</text>
</g>
<g font-size="4.6">
<text x="126.6" y="52.6">1370</text>
<text x="175.3" y="52">Varries from</text>
<text x="174.3" y="57.4">5570 to 1400</text>
<text x="93.4" y="139.6" transform="rotate(90 93.4 139.6)">1370</text>
<text x="130.5" y="139.8" transform="rotate(90 130.5 139.8)">300</text>
<text x="93.1" y="161.9" transform="rotate(90 93.1 161.9)">1370</text>
<text x="130.7" y="166.7" transform="rotate(90 130.7 166.7)">300</text>
<text x="93.1" y="184.3" transform="rotate(90 93.1 184.3)">1370</text>
<text x="92.8" y="206.6" transform="rotate(90 92.8 206.6)">1370</text>
<text x="92.8" y="229" transform="rotate(90 92.8 229)">1370</text>
<text x="92.5" y="251.3" transform="rotate(90 92.5 251.3)">1370</text>
</g>
<text font-size="4" x="44.5" y="336.4" transform="rotate(90 44.5 336.4)">Details ofReturn Wall</text>
<g font-size="3.1">
<text x="51.3" y="317.2" transform="rotate(90 51.3 317.2)">of Narail District under Narail O&amp;M Division, BWDB Narail.</text>
<text x="54.8" y="317.5" transform="rotate(90 54.8 317.5)">Conservation of Environmental Balance in Lohagora Upazila</text>
<text x="58.3" y="320" transform="rotate(90 58.3 320)">Re-excavation/Dredging of Nabanga River to Revival and</text>
<text x="61.8" y="319.2" transform="rotate(90 61.8 319.2)">Rehahibiliation of Madhumoti-Nabaganga Sub-Projec and</text>
<text x="65.4" y="320.5" transform="rotate(90 65.4 320.5)">Design of R.C.C Bridge Over Kalisankorpur khal in C/W</text>
</g>
<g font-size="2.9">
<text x="23.6" y="301.1" transform="rotate(90 23.6 301.1)">CHECKED BY :</text>
<text x="40.5" y="301" transform="rotate(90 40.5 301)">DESIGNED BY :</text>
<text x="23.3" y="358.6" transform="rotate(90 23.3 358.6)">APPROVED BY :</text>
<text x="40.6" y="358.5" transform="rotate(90 40.6 358.5)">RECOMMENDED BY :</text>
</g>
<text font-size="2.7" x="154.5" y="125.3">1800</text>
</svg>
